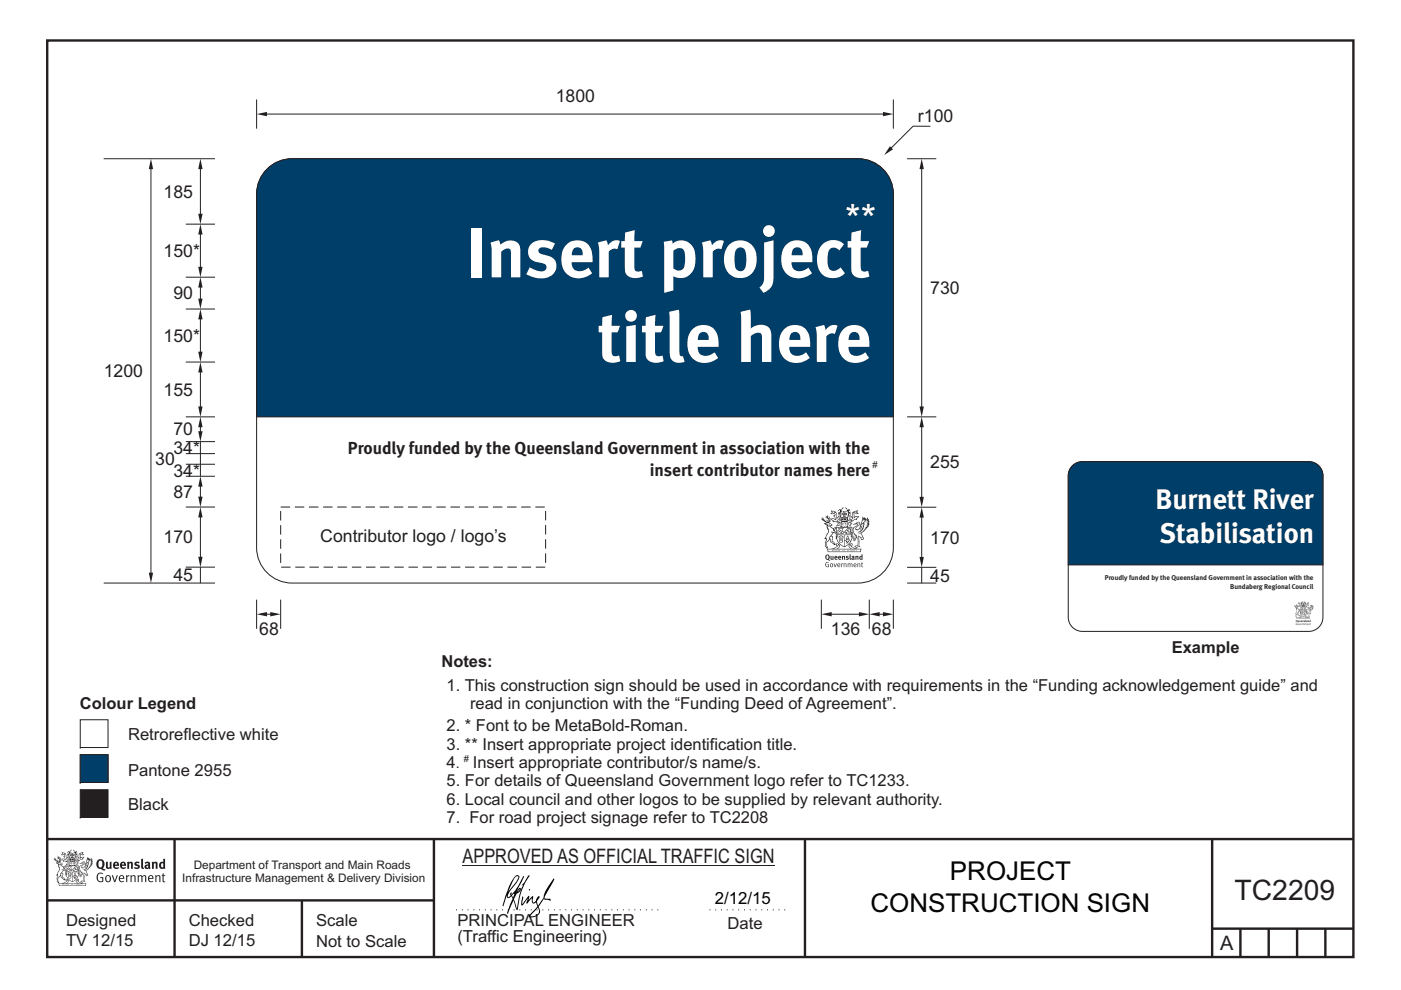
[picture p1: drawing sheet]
<svg xmlns="http://www.w3.org/2000/svg" width="297mm" height="210mm" viewBox="0 0 297 210" stroke-linecap="round" stroke-linejoin="round" font-family="sans-serif">
<g fill="none" stroke="#231f20" stroke-width=".51">
<path d="M10 8.6h276.9v194.4h-276.9zM10 178h277M37 178v25M92 178v25M170.7 177.9v25M257 178v25M10 191h82M64 191v12M257 197h30M263 197v6M269 197v6M275 197v6"/>
<path d="M281 197v6"/>
</g>
<path d="M150.4 193h16.9" fill="none" stroke="#231f20" stroke-width=".21" stroke-dasharray=".2 1" stroke-linecap="butt"/>
<path d="M98.1 183.5h66.1" fill="none" stroke="#231f20" stroke-width=".21"/>
<g fill="#231f20">
<path d="M21.1 182.6a.94 .94 0 0 0 .2 1.4 .84 .84 0 0 0 0-1.5zM20.7 182.5a.92 .92 0 0 1 1.2-.1 .92 .92 0 0 1 .2 1.2l-.3 .6 .6 .2-.1 .2-.6-.1a1.41 1.41 0 0 1-1.3-1.2z" fill-rule="evenodd"/>
<path d="M22.5 182.8l.4-.1v1.2l.1 .1 .3-.1v-1.1h.3l.1 1.4a1.26 1.26 0 0 1-1.2-.1z" fill-rule="evenodd"/>
<path d="M24.5 183.1l-.1 .3h.4l-.1-.3zM24.1 183a.66 .66 0 0 1 .9-.1 .66 .66 0 0 1 .2 .8h-.8v.2a.42 .42 0 0 0 .7 0l.1 .2a.79 .79 0 0 1-1.1 0 .79 .79 0 0 1 0-1.1z" fill-rule="evenodd"/>
<path d="M26 183.1l-.1 .3h.4l-.1-.3zM25.6 183a.66 .66 0 0 1 .9-.1 .66 .66 0 0 1 .2 .8h-.8v.2a.42 .42 0 0 0 .6 0l.2 .2a.79 .79 0 0 1-1.1 0 .79 .79 0 0 1 0-1.1z" fill-rule="evenodd"/>
<path d="M26.9 182.8l.4-.1v.2a.46 .46 0 0 1 .5-.1 .46 .46 0 0 1 .4 .4v1.1h-.4v-1l-.1-.2-.3 .1v1.1h-.4z" fill-rule="evenodd"/>
<path d="M28.6 183l.5-.3 .5 .2-.1 .2h-.5l-.1 .2a.56 .56 0 0 1 .7 .6 .56 .56 0 0 1-.8 .4l-.4-.1 .2-.3 .4 .1 .2-.1-.6-.4z" fill-rule="evenodd"/>
<path d="M29.9 182.2l.4-.1v1.8l.2 .4h-.3l-.2-.2z" fill-rule="evenodd"/>
<path d="M31.1 183.7v.3l.3-.1v-.3zM30.7 183a.67 .67 0 0 1 .6-.2 .67 .67 0 0 1 .5 .5l.1 .8-.2 .3-.2-.2a.5 .5 0 0 1-.7 0 .5 .5 0 0 1 0-.7l.6-.1v-.3l-.6 .1z" fill-rule="evenodd"/>
<path d="M32.2 182.8l.3-.1 .1 .2a.46 .46 0 0 1 .5-.1 .46 .46 0 0 1 .3 .4v1.1h-.4v-1l-.1-.2-.3 .1v1.1h-.4z" fill-rule="evenodd"/>
<path d="M34.3 183.1l-.1 .7 .2 .2 .2-.1v-.7zM34.6 182.1l.4 .1 .1 2.1-.4-.1a.71 .71 0 0 1-1-.6 .71 .71 0 0 1 .9-.7z" fill-rule="evenodd"/>
<path d="M20.8 185.3l.7-.2 .4 .2-.2 .1a.69 .69 0 0 0-.8 .1 .69 .69 0 0 0-.1 .9l.2 .4 .5 .1h.2v-.7h-.4l-.1-.2h.7v1a.96 .96 0 0 1-1.2-.1 .96 .96 0 0 1-.2-1.1z" fill-rule="evenodd"/>
<path d="M22.6 185.9a.57 .57 0 0 0-.1 .7 .57 .57 0 0 0 .6 .3 .7 .7 0 0 0-.2-1.1zM22.5 185.8a.69 .69 0 0 1 1.1 .6 .69 .69 0 0 1-1.1 .5 1.04 1.04 0 0 1 0-1.1z" fill-rule="evenodd"/>
<path d="M23.7 185.7l.2-.1 .4 1.3 .4-1.3h.3l-.6 1.5h-.2z" fill-rule="evenodd"/>
<path d="M25.6 185.8l-.2 .4h.7l-.2-.4zM25.4 185.8a.59 .59 0 0 1 .7-.1 .59 .59 0 0 1 .2 .7h-.9a.45 .45 0 0 0 .3 .5 .45 .45 0 0 0 .5-.1l.1 .1a.74 .74 0 0 1-1-.1 .74 .74 0 0 1 .1-1z" fill-rule="evenodd"/>
<path d="M26.7 185.7l.2-.1 .1 .2 .5-.2-.1 .3-.4 .2v1h-.2z" fill-rule="evenodd"/>
<path d="M27.6 185.7l.2-.1 .1 .2a.45 .45 0 0 1 .5-.2 .45 .45 0 0 1 .3 .4v1.1h-.2v-1.1l-.2-.2-.4 .2v1.1h-.2z" fill-rule="evenodd"/>
<path d="M29.1 185.7l.3-.1v.2l.4-.2 .4 .3 .3-.3a.37 .37 0 0 1 .5 .4v1.1h-.2v-1.1l-.2-.2-.4 .2v1.1h-.2v-1.1l-.2-.2-.4 .2v1.1h-.2z" fill-rule="evenodd"/>
<path d="M31.8 185.8l-.2 .4h.7l-.2-.4zM31.5 185.8a.59 .59 0 0 1 .8-.1 .59 .59 0 0 1 .2 .7h-.9a.45 .45 0 0 0 .3 .5 .45 .45 0 0 0 .5-.1l.1 .1a.74 .74 0 0 1-1-.1 .74 .74 0 0 1 0-1z" fill-rule="evenodd"/>
<path d="M32.9 185.7l.2-.1 .1 .2a.45 .45 0 0 1 .4-.2 .45 .45 0 0 1 .4 .4v1.1h-.2v-1.1l-.2-.2-.4 .2v1.1h-.3z" fill-rule="evenodd"/>
<path d="M34.5 185.3l.2-.1v.4h.4l-.1 .2h-.3v1v.1h.3l-.1 .2-.4-.1v-1.2h-.2v-.2h.2z" fill-rule="evenodd"/>
<path d="M13.2 180.9l.5 .1-.6 .3 .3-.3zM13.7 181.2l.3 .1 .1 1 .3-.5 .1 .5h-.2l-.1 .3-.7 .1v-.3l-.4-.1 .3-.1 .6 .2-.4-.7h.2zM13.2 180.7v.4l-.3 .2 .3 .1 .4-.2 .1 .4-.3 .2h.2l.2 .5-.4-.2-.4 .1 .5 .6 .2-.1 .8 .1-.6 .6 .2 .1 .6-.2-.1-.3 .3-.2h-.2l-.1 .4-.5 .2 .5-.7h-.5l.6-.2-.4 .1 .3-.3-.1-.6-.1-.1-.3 .5v-.2a.8 .8 0 0 0-.9-1.1z" fill-rule="evenodd"/>
<path d="M17 181.1l.5-.2-.3 .2 .4 .2zM16.8 181.2h.1l.1 .9 .3-.2 .4-.1-.3 .3v.2h-.4l-.3 .3-.1-.3-.3-.1 .1-.1-.1-.4 .4 .6 .1-.1zM16.3 181.5l-.1 .9 .4 .1h-.6l.6 .1-.2 .1h-.3l.4 .4h-.2v.3l-.5-.8 .5 1 .4-.6-.4-.2 .9-.5 .2 .1 .4-.5 .1-.2-.8 .2-.1-.7 .4 .2 .5-.2-.4-.2 .2-.2a.88 .88 0 0 0-1 1.2z" fill-rule="evenodd"/>
<path d="M15.5 182.9l.3 .2h-.2v.3v-.3h-.2l.2-.1z" fill-rule="evenodd"/>
<path d="M15.1 182.9l.2 .2h-.2v.3v-.3h-.2h.2z" fill-rule="evenodd"/>
<path d="M14.9 182.8h.9l.1 .7-.3 .1-.8-.1zM14.8 182.4l-.2 1.2h1.4l-.2-1.2-.1 .2h-.8z" fill-rule="evenodd"/>
<path d="M14.9 184.5v.2l.3-.1-.1-.2zM14.4 183.8l.2 .2-.3 .2v.5l.2 .1 .3-.1-.4-.4 .3 .1h.4l-.2-.4 .2-.2zM14.3 183.7h.9a.5 .5 0 0 0 .1 .8l-.3 .3a.47 .47 0 0 1-.7-.1 .47 .47 0 0 1 0-.6l.1-.1z" fill-rule="evenodd"/>
<path d="M15.6 184.2l.1-.1a.33 .33 0 0 1 .5-.2 .33 .33 0 0 1 .1 .5l-.3-.1 .2-.2h-.4l-.1 .1h.2l.1 .3h.3v.2h-.6l.1-.1-.3-.1zM15.5 184.2l-.1 .4h.2l-.1 .2h.9v-.2a.44 .44 0 0 0 0-.7 .44 .44 0 0 0-.7 .1z" fill-rule="evenodd"/>
<path d="M15.7 185.7l.4 .1zM15.9 185.2l.1 .4h-.2zM15.9 185.1l-.3 .7-.3 .2a.98 .98 0 0 1 1.1 .1z" fill-rule="evenodd"/>
<path d="M15.6 186l.3 .2v-.2h.2l-.2 .5v-.2l-.3 .1 .2-.2z" fill-rule="evenodd"/>
<path d="M15 185.3l.1 .1-.2 .3zM14.6 185.9h.4a.22 .22 0 0 1-.2 .3 .22 .22 0 0 1-.2-.3zM14.5 185.3l.2 .4zM14.6 185.8l.4 .1zM14.7 185.2l.2 .1-.1 .4zM14.4 185.2l.1 .5a.36 .36 0 0 0 0 .5 .36 .36 0 0 0 .5 0 .36 .36 0 0 0 .1-.5 .41 .41 0 0 0-.1-.5 .41 .41 0 0 0-.6 0z" fill-rule="evenodd"/>
<path d="M14.6 184.1l.2 .2z" fill-rule="evenodd"/>
<path d="M18.3 183.4l.1-.1v.4l-.5 .4z" fill-rule="evenodd"/>
<path d="M17.5 182.9l.2-.1 .3 .2-.7 .8-.1 .3 .3 .1a1.07 1.07 0 0 0 .7-.9l.4-.3v.2a1.36 1.36 0 0 1-1 1.3 1.32 1.32 0 0 0 1.2-1.6l.5-.7-.2 .5 .4-.2-.4 .4 .4-.2-.4 .4h.4l-.5 .2h.4l-.4 .2h.4l-.4 .1 .1 .1h-.2l.1 .2-.2 .1a.82 .82 0 0 1-1 .6l.3 .1 .5 .9-.3 .1-.2-.4-.4-.2 .1 1.8 .2 .1-.6 .2-.2-.2 .5-.1v-.2a2.24 2.24 0 0 0-.7-2.1v-.3a.69 .69 0 0 1 .6-.9l.1-.2zM16.6 184.5l.5 1.3 .1-.8 .2 .3-.3 .7-.4-.8h-.1l.1-.2zM18.5 182.2l.1 .3 .2-.2v.3l.2-.3v.2l-.8 .6zM16.8 183.2l.7-.1 .1 .2a.87 .87 0 0 0-.8 .6 .87 .87 0 0 0 .2 .9l.2 .4-.1 .5-.3-1.1-.2-.1-.1 .1 .1 .2-.2 .4 .3 .1 .2 .7h.3l.3-.6a1.62 1.62 0 0 1 .1 1.4h-.3l-.2 .3h.2l.1 .2 .2-.2h.5l-.2-.3-.1-1.5 .2 .1a.4 .4 0 0 0 .2 .3 .4 .4 0 0 0 .5 0l-.5-1 .8-.6 .1-.3h.3l-.1-.1 .3-.3h-.2l.2-.3-.1 .1 .1-.3-.1 .1 .1-.4h-.1l.1-.3v-.1l-.2 .2-.1-.4-.2 .4-.1-.4-.1 .2-.2-.3v.3l-.2-.4-.4 1.6a.58 .58 0 0 1-.8 .6l.7-.8v-.4h-.4z" fill-rule="evenodd"/>
<path d="M18.2 185.4l.3 .1z" fill-rule="evenodd"/>
<path d="M12.5 187.4h5.7l-.1 .4h-5.5zM13.5 187.4l.5-.3 .4-.4v.1l.1 .1-.3 .4zM14 186.6l.3-.1-.2 .3zM16.3 186.7l.4 .4 .5 .3h-.6l-.3-.3-.1-.2zM16.4 186.5l.2 .1-.1 .2zM12.4 187.4l.1 .5h5.7l.1-.5-.8-.1-.6-.2-.3-.2 .1-.5a.47 .47 0 0 0-.6 .4 .47 .47 0 0 0 .4 .6h-2.3a.47 .47 0 0 0 .4-.6 .47 .47 0 0 0-.6-.4l.1 .5-.3 .2-.6 .2z" fill-rule="evenodd"/>
<path d="M13.3 187.6v.1zM13.3 187.5l-.1 .3h.2z" fill-rule="evenodd"/>
<path d="M13.5 187.5l.1 .2 .1-.2v.2z" fill-rule="evenodd"/>
<path d="M13.9 187.5l.1 .2zM13.8 187.5v.3l.2-.1v-.1z" fill-rule="evenodd"/>
<path d="M14.2 187.6l.1 .1zM14.2 187.5l-.1 .3h.3z" fill-rule="evenodd"/>
<path d="M14.4 187.5h.2l.1 .3h-.3z" fill-rule="evenodd"/>
<path d="M15.1 187.6v.1zM15.1 187.5l-.1 .3h.2z" fill-rule="evenodd"/>
<path d="M15.3 187.5h.2l-.1 .3z" fill-rule="evenodd"/>
<path d="M15.8 187.5h.2l-.1 .3z" fill-rule="evenodd"/>
<path d="M16.1 187.5l.1 .3z" fill-rule="evenodd"/>
<path d="M16.3 187.5l.1 .2zM16.3 187.5v.3l.2-.1v-.1z" fill-rule="evenodd"/>
<path d="M16.6 187.5h.2v.3h-.2z" fill-rule="evenodd"/>
<path d="M16.9 187.5l.1 .3h-.1z" fill-rule="evenodd"/>
<path d="M17.1 187.5l.1 .3z" fill-rule="evenodd"/>
<path d="M17.3 187.5l.1 .3z" fill-rule="evenodd"/>
<path d="M14.9 182.1a.71 .71 0 0 1 .9 .1zM15.6 182.2l.2 .2zM15 182.2l.3 .1zM14.8 182.3l.1 .1zM15.2 181.9h.3zM15.2 181.3h.1v.2zM15.2 181h.2v.2zM15.3 181.6l.1 .2h-.2zM15.4 181.3l.1 .2zM15 181.3l.1 .1-.1 .1zM15.6 181.3h.1v.2zM14.4 180.6l-.3 .3 .5-.2v.4h-.3l-.1 .6 .2-.5 .3 .9v.4h1.2v-.4l.4-.9 .2 .3-.2-.5-.2 .1v-.4l.4 .2-.3-.4-.2 .3-.5-.6v.1a.41 .41 0 0 1 .3 .3 .41 .41 0 0 1-.1 .5l.1-.2a1 1 0 0 1 0 1.1l-.2-.1-.1-.3h.4l-.2-.2 .2-.3-.3 .1v-.4l-.3 .2-.2-.2 .1 .4-.4-.1 .1 .3-.1 .2h.4l-.1 .3-.3 .1a.93 .93 0 0 1 .1-1.1l.1 .3v-.4h-.2l.4-.6-.5 .5-.1-.2z" fill-rule="evenodd"/>
<path d="M12.4 183.4l.4 .1 .6 .5v.2a.83 .83 0 0 1 .6 1.2v-.2a.75 .75 0 0 0-1-.8l.4 .2-.6 .7-.1 .5a.95 .95 0 0 0-.3 1.3l-.1-.1a.77 .77 0 0 1 .1-1.1l-.1-.5-.1 .1 .2-.5a1.31 1.31 0 0 0 0-1.6zM13 185.2l.3 .1-.1 .8 .5 .4-.2-.1a.68 .68 0 0 1-.6-.8zM12.1 183a.68 .68 0 0 1 1 .3l-.5 .1-.1-.3zM11.4 182.1a1.19 1.19 0 0 0 1 .8h-.5l.4 .4 .1 .6a.9 .9 0 0 1-.2 1.2l-.3 .5h.3v.2a1.04 1.04 0 0 0-.1 1.2l.2 .3 .3-.1-.1-.1a.8 .8 0 0 1 .2-1.2l.1-.2a.89 .89 0 0 0 1.1 .9l-.6-.6 .1-.8-.3-.1 .4-.5 .4 .3 .1 .8a1.01 1.01 0 0 0-.3-1.4l.3-.6-.4 .4a.41 .41 0 0 1 .4-.5h-.1l-.5 .2-.5-.4h.3a.5 .5 0 0 0-.5-.5l.3-.4-.3 .2 .3-.4-.1-.3-.1 .4-.1-.6-.1 .3-.1-.5-.1 .3-.3-.2 .3 .3-.3-.1a.62 .62 0 0 1 .5 .9l-.1-.4v.4l-.3-.1v-.4l-.1 .3-.1-.3-.1 .2-.1-.5-.1 .3-.1-.4v.4z" fill-rule="evenodd"/>
<path d="M12.6 183.1l.1-.1 .2 .2z" fill-rule="evenodd"/>
<path d="M14 183.6h2.7v1l-.1-.9h-2.5v1.2h2.5v-.3v.6v-.2h-1.2v1.9a2.13 2.13 0 0 0 1.3-1.7 1.69 1.69 0 0 1-1.6 1.8l-.6-.4-.4-.6-.1-1.2v.6l.4 .8 .9 .7v-1.9h-1.2z" fill-rule="evenodd"/>
<circle cx="17.7" cy="182.9" r=".08"/>
</g>
<path d="M96.7 193h43.3" fill="none" stroke="#231f20" stroke-width=".21" stroke-dasharray=".2 1" stroke-linecap="butt"/>
<g fill="#000">
<path d="M110.1 188.7l.1-.2-.5 .7zM108.9 189.5l.2 .1-.3 .8-.3-.5zM109.3 186l.6-.1a9.3 9.3 0 0 1-2.1 3.2l-.1 .2 1.1-2.5zM109 186a14.7 14.7 0 0 0-2.1 5l-.4 1.1 .2 .1 .8-2.3a.42 .42 0 0 0 .2 .6 .42 .42 0 0 0 .6-.3l.1-.1 .3 .5-1.2 3.2h.2l1.2-2.8 .5 1.8 .3 .2 .1-.4a13.5 13.5 0 0 1 2.1-6.2l.4-.6-.1-.2-1.6 2.2 .3-.2a14.9 14.9 0 0 0-1.3 5.1l-.3-1.1a1.39 1.39 0 0 1 .1-1.8l.1-.3a.92 .92 0 0 0 .8-1.1 .75 .75 0 0 0-.7 .7l-.1 .1 1.6-3.4h-.1l-.4 .7a10.5 10.5 0 0 1-2.2 3.3l.2-.4a.32 .32 0 0 0-.4 .1 .32 .32 0 0 0 .1 .4l-.6 .4a3.2 3.2 0 0 1 1.2-2.2l.5-.6a2.49 2.49 0 0 0 .7-1.7l-.4-.2z" fill-rule="evenodd"/>
<path d="M112.2 188.6l.2 .2-.2 .1z" fill-rule="evenodd"/>
<path d="M114.1 192.5a1.15 1.15 0 0 1 0 1.3 1.15 1.15 0 0 1-1.1 .5l-.6 .1zM110.7 190.2l-.2 1.6 .2 .3 1.2-1.6-.3 1.2 1.2-1.2a.94 .94 0 0 0 .3 1.2l.6-.3 .2 .9-1.1 1.2a.98 .98 0 0 0-.6 1.1 1.9 1.9 0 0 0 2.3-1.4v-.2a1.02 1.02 0 0 1 .2-1.4l.6-.9 1.5 .3-.3-.5v.2l-1-.1v-.3l1.9-3.5 .1-.3-.1-.2-1.8 2.8a6.6 6.6 0 0 1-1.5 3l-.1-.3a1.01 1.01 0 0 1 .3-1.3l.1-.3-.2-.1-.4 .4-.2 .5-.5 .4-.2-.4 .1-.9h-.1l-.9 .9 .2-.9-.1-.1-1.4 1.8 .3-1.4-.1-.2z" fill-rule="evenodd"/>
</g>
<g fill="#fff" stroke="#231f20" stroke-width=".21">
<path d="M17 152.7v5.8h5.9v-5.8z" fill-rule="evenodd"/>
<path d="M17 160.1v5.9h5.9v-5.9z" fill-rule="evenodd"/>
</g>
<path d="M17 160.1v5.9h5.9v-5.9z" fill-rule="evenodd" fill="#003e6a" stroke="#231f20" stroke-width=".21"/>
<path d="M17 167.5v5.9h5.9v-5.9z" fill-rule="evenodd" fill="#231f20" stroke="#231f20" stroke-width=".21"/>
<g fill="#231f20">
<path d="M274.7 131.7a.15 .15 0 0 0 .3 0 .15 .15 0 0 0-.3 0zM274.8 131.5l.3 .1v.4l-.3-.1z" fill-rule="evenodd"/>
<path d="M275.2 131.6l.1 .3 .1-.3v.3h-.2z" fill-rule="evenodd"/>
<path d="M275.5 131.7l.2-.1 .1 .2h-.2l.2 .1h-.2z" fill-rule="evenodd"/>
<path d="M275.8 131.7l.2-.1 .1 .2h-.2l.2 .1h-.2z" fill-rule="evenodd"/>
<path d="M276.1 131.6h.2l.1 .3-.1-.2-.2 .2z" fill-rule="evenodd"/>
<path d="M276.5 131.6h.2l-.1 .1 .1 .2h-.1h-.2h.2z" fill-rule="evenodd"/>
<path d="M276.8 131.5l.1 .4z" fill-rule="evenodd"/>
<path d="M276.9 131.7l.3-.1v.4l-.3-.1 .2-.2z" fill-rule="evenodd"/>
<path d="M277.3 131.6h.2v.3l-.1-.2-.1 .2z" fill-rule="evenodd"/>
<path d="M277.7 131.7l.1 .2zM277.8 131.5l.1 .4-.3-.1z" fill-rule="evenodd"/>
<path d="M274.8 132.1l.2 .1-.2 .1 .2 .2-.1-.2h.1v.2h-.3z" fill-rule="evenodd"/>
<path d="M275.2 132.3l.1 .2v-.2zM275.1 132.3l.2-.1 .1 .3-.2 .1z" fill-rule="evenodd"/>
<path d="M275.4 132.3l.2 .2 .1-.2-.1 .3z" fill-rule="evenodd"/>
<path d="M275.8 132.3l.1 .1zM275.8 132.3h.1l.1 .1h-.2l.2 .1-.2 .1z" fill-rule="evenodd"/>
<path d="M276.1 132.3l.1-.1-.1 .4z" fill-rule="evenodd"/>
<path d="M276.3 132.3h.2v.3l-.1-.3-.1 .3z" fill-rule="evenodd"/>
<path d="M276.6 132.3l.4-.1v.4l-.1-.3-.1 .3-.1-.3-.1 .3z" fill-rule="evenodd"/>
<path d="M277.2 132.3l.1 .1zM277.1 132.3h.2l.1 .1h-.2l.2 .1-.2 .1z" fill-rule="evenodd"/>
<path d="M277.4 132.3h.3v.3l-.1-.3-.1 .3z" fill-rule="evenodd"/>
<path d="M277.8 132.2l.1 .4z" fill-rule="evenodd"/>
<path d="M275.3 127.8l.2 .1-.2 .1zM275.5 128l.2 .5 .2-.2-.2 .4h-.3l-.2-.2 .5 .1-.2-.4h.1zM275.3 127.7l-.2 .3h.4l-.1 .3 .2 .2h-.4l.2 .3h.5l-.3 .3h.2l.2-.1 .1-.3-.4 .4 .3-.4h-.3l.3-.1-.2 .1 .2-.2-.1-.3-.2 .2a.39 .39 0 0 0-.4-.6z" fill-rule="evenodd"/>
<path d="M277.1 127.9l.3-.1-.1 .1 .2 .1zM277.1 128v.4l.4-.1-.5 .4-.2-.5 .3 .3zM276.8 128.1v.5h.1h-.3h.3l-.2 .1 .2 .2-.1 .2-.2-.4 .2 .4 .2-.3h-.2l.7-.4 .1-.2-.4 .1v-.3h.4l-.2-.1 .1-.2a.44 .44 0 0 0-.5 .7z" fill-rule="evenodd"/>
<path d="M276.4 128.8v.2z" fill-rule="evenodd"/>
<path d="M276.2 128.8v.2z" fill-rule="evenodd"/>
<path d="M276.1 128.8l.1-.1a.25 .25 0 0 1 .4 .3 .23 .23 0 0 1-.4 .2l-.1-.1zM276.1 128.6l-.1 .6h.7l-.1-.6z" fill-rule="evenodd"/>
<path d="M276.1 129.6l.1 .1zM275.9 129.3h.1a.19 .19 0 0 0-.2 .3 .19 .19 0 0 0 .3 .1l-.2-.2h.3v-.2zM275.8 129.2h.5v.5h-.5z" fill-rule="evenodd"/>
<path d="M276.5 129.4l.3-.1v.3v-.2l-.3 .1 .3 .2h-.3zM276.4 129.6a.3 .3 0 0 0 .6 0 .3 .3 0 0 0-.6 0z" fill-rule="evenodd"/>
<path d="M276.5 130.2h.2zM276.6 129.9l.1 .2zM276.6 129.9l-.3 .4 .6 .1z" fill-rule="evenodd"/>
<path d="M276.5 130.3l.2 .1v.1l-.2 .1z" fill-rule="evenodd"/>
<path d="M276.2 130l-.1 .2zM276 130.3l.2 .1-.2 .1zM275.9 130l.1 .2zM275.9 130.2l.3 .1zM276 129.9l.1 .1v.2zM275.8 130l.1 .4 .3 .1 .1-.5z" fill-rule="evenodd"/>
<path d="M277.4 128.8l.2 .1-.3 .4 .1 .2 .6-.6a.66 .66 0 0 1-.5 .7l.4-.1 .1-.7 .3-.3-.1 .3 .2-.1-.2 .2h.2l-.3 .1h.2l-.2 .1h.2l-.5 .5-.3 .1h.2l.2 .5h-.1l-.3-.3 .1 .9-.2 .1-.2-.1h.3v-.5l-.4-.9 .4-.4zM277 129.6l.2 .7 .1-.4-.1 .4-.3-.3zM277.9 128.4l.1 .2v-.1l.1 .1-.3 .3zM277.1 128.9l.3 .1a.4 .4 0 0 0-.3 .5l.1 .7-.2-.6-.1 .3 .2 .4 .3-.2a.46 .46 0 0 1 .2 .4 .46 .46 0 0 1-.4 .4l.2 .1 .3-.1-.1-.9 .2 .3 .2-.1-.2-.5 .6-.6v-.6l-.1 .1v-.3l-.1 .3-.3-.3-.4 1.1-.2-.1 .4-.4-.1-.1z" fill-rule="evenodd"/>
<path d="M277.8 129.1l-.2 .3z" fill-rule="evenodd"/>
<path d="M277.8 130l.1 .1z" fill-rule="evenodd"/>
<path d="M274.9 131.1h2.8v.1h-2.7zM275.4 131l.5-.2-.2 .2zM275.7 130.6v.2zM276.8 130.7l.4 .3-.3-.1zM276.9 130.6v.2zM274.9 131v.3h2.8l.1-.3h-.6l-.3-.5-.2 .3 .2 .2h-1.1l.2-.2-.2-.3-.3 .5z" fill-rule="evenodd"/>
<path d="M275.3 131.1v.1h.1z" fill-rule="evenodd"/>
<path d="M275.4 131.1l.1 .1z" fill-rule="evenodd"/>
<path d="M275.6 131.1l.1 .1zM275.6 131.1l.1 .1z" fill-rule="evenodd"/>
<path d="M275.8 131.1l-.1 .1h.2z" fill-rule="evenodd"/>
<path d="M275.9 131.1l.1 .1z" fill-rule="evenodd"/>
<path d="M276.2 131.1l-.1 .1h.2z" fill-rule="evenodd"/>
<path d="M276.3 131.1l.1 .1z" fill-rule="evenodd"/>
<path d="M276.6 131.1v.1z" fill-rule="evenodd"/>
<path d="M276.7 131.1v.1z" fill-rule="evenodd"/>
<path d="M276.8 131.1a.05 .05 0 0 1 .1 0 .05 .05 0 0 1-.1 0zM276.8 131.1l.1 .1z" fill-rule="evenodd"/>
<path d="M277 131.1v.1z" fill-rule="evenodd"/>
<path d="M277.1 131.1l.1 .1z" fill-rule="evenodd"/>
<path d="M277.2 131.1l.1 .1z" fill-rule="evenodd"/>
<path d="M277.3 131.1v.1z" fill-rule="evenodd"/>
<path d="M276.1 128.5h.5zM276.4 128.5l.2 .1zM276.2 128.5h.1zM276.3 128.3h.1zM276.3 127.9l.1 .1zM276.3 128.2l.1 .1zM276.1 128l.1 .1zM276.5 128v.1zM275.7 127.8l.3-.1-.2 .5 .1-.2 .1 .6h.7l.1-.6 .1 .1-.2-.5-.1 .2-.2-.3 .2 .2-.1 .2 .1-.1 .1 .2-.1 .4-.2-.2h.2v-.3l-.2 .1 .1-.2h-.3v.2l-.2-.1v.3h.3l-.2 .1-.1-.3 .1-.2 .1 .2-.1-.2 .2-.3z" fill-rule="evenodd"/>
<path d="M274.9 129.1l.4 .2 .4 .6v.1l-.2-.4h-.3h.2l-.6 .8 .1 .5-.1-.9a.78 .78 0 0 0 .1-.9zM275.2 130h.1v.4l.2 .2-.3-.2zM274.7 128.9l.3-.1 .3 .2zM274.5 128.3l-.1 .2 .5 .3h-.3l.2 .2 .2 .4-.4 .8 .2 .1-.1 .6 .2 .1v-.5l.2-.3v.3l.5 .2-.3-.4 .1-.3-.2-.1 .2-.2h.2v.5l.1-.5-.2-.2 .2-.3-.2 .2-.1-.1 .3-.1-.3 .1-.3-.2 .2-.1-.3-.2 .2-.4-.1 .2-.2-.4v.1l-.2-.1 .2 .2h-.2l.3 .1v.3l-.1-.2v.2l-.1-.3-.1 .2v-.2l-.1 .1z" fill-rule="evenodd"/>
<path d="M275 128.9h.1z" fill-rule="evenodd"/>
<path d="M275.7 129.2h1.3v.5v-.5h-1.3v.6h1.3v-.2v.3h-.7v.9l.5-.3 .2-.6a.68 .68 0 0 1-.5 .9 .68 .68 0 0 1-.8-.5v-.6l.2 .8 .4 .3v-.9h-.6z" fill-rule="evenodd"/>
<circle cx="276" cy="129.4" r=".06"/>
</g>
<path d="M227.2 99a3 3 0 0 1 2.3-1.1h48a3 3 0 0 1 3 3v30a3 3 0 0 1-3 3h-48a3 3 0 0 1-3-3v-30l.1-.7z" fill="none" stroke="#231f20" stroke-width=".21"/>
<path d="M227.2 99a3 3 0 0 1 2.3-1.1h48a3 3 0 0 1 3 3v18.9h-54v-18.9l.1-.7z" fill-rule="evenodd" fill="#003e6a" stroke="#231f20" stroke-width=".21"/>
<g fill="#231f20">
<path d="M175.3 117.8l-.1 .2a.36 .36 0 0 0 0 .3 .36 .36 0 0 0 .4 .2v-.6zM175.1 117.7l.4-.1 .2 .1a.66 .66 0 0 1 0 1l.3 .1v.1a.83 .83 0 0 1-.9-1.1z" fill-rule="evenodd"/>
<path d="M176.1 117.9h.2l.1 .7 .1-.1v-.6h.2l.1 .8h-.7z" fill-rule="evenodd"/>
<path d="M177.2 118.1l-.1 .1h.3zM177.1 117.9l.4 .1 .1 .4h-.5l.4 .3h-.5l-.1-.5z" fill-rule="evenodd"/>
<path d="M178 118.1l-.1 .1h.3zM177.9 117.9l.4 .1 .1 .4h-.5l.4 .3h-.5l-.1-.5z" fill-rule="evenodd"/>
<path d="M178.5 117.9h.6l.1 .8h-.2l-.1-.6h-.2v.6h-.2z" fill-rule="evenodd"/>
<path d="M179.4 118h.5l-.3 .1 .4 .4a.43 .43 0 0 1-.7 .1l.1-.1h.4l-.4-.2z" fill-rule="evenodd"/>
<path d="M180.1 117.6l.2-.1 .1 1.2-.3-.1z" fill-rule="evenodd"/>
<path d="M180.7 118.4l.2 .1v-.1zM180.5 118a.36 .36 0 0 1 .4-.1 .36 .36 0 0 1 .3 .3l-.1 .6-.5-.1-.1-.3 .4-.2z" fill-rule="evenodd"/>
<path d="M181.3 117.9h.6l.1 .8h-.2v-.6h-.2v.6h-.2z" fill-rule="evenodd"/>
<path d="M182.5 118.1v.4h.2v-.4zM182.7 117.5l.2 .1v1.1h-.5l-.2-.4 .2-.4h.3z" fill-rule="evenodd"/>
<path d="M175.1 119.3l.3-.1 .3 .1h-.3a.53 .53 0 0 0-.1 .9h.3v-.4l-.2-.1h.4v.5l-.4 .1a.59 .59 0 0 1-.3-1z" fill-rule="evenodd"/>
<path d="M176.1 119.9a.27 .27 0 0 0 .5 0 .27 .27 0 0 0-.5 0zM176 119.9a.38 .38 0 0 1 .7 0 .38 .38 0 0 1-.7 0z" fill-rule="evenodd"/>
<path d="M176.7 119.5h.2l.2 .7 .2-.7h.1l-.3 .8h-.1z" fill-rule="evenodd"/>
<path d="M177.7 119.6v.2h.3v-.2zM177.7 119.5l.4 .1 .1 .3h-.5v.2l.4 .1h-.4l-.2-.5z" fill-rule="evenodd"/>
<path d="M178.4 119.5h.4l-.3 .3v.5h-.1z" fill-rule="evenodd"/>
<path d="M178.8 119.5h.6l.1 .8h-.2v-.7l-.3 .1v.6h-.1z" fill-rule="evenodd"/>
<path d="M179.7 119.5h.9l.1 .8h-.1l-.1-.7-.2 .1v.6h-.1l-.1-.7-.2 .1v.6h-.2z" fill-rule="evenodd"/>
<path d="M181.2 119.6l-.1 .2h.4l-.1-.2zM181.1 119.5l.4 .1 .1 .3h-.5l.1 .2 .3 .1h-.4l-.1-.5z" fill-rule="evenodd"/>
<path d="M181.8 119.5h.5l.1 .8h-.1l-.1-.7-.3 .1v.6h-.1z" fill-rule="evenodd"/>
<path d="M182.7 119.3h.1v.2h.2l-.2 .1v.5l.2 .2-.3-.2-.1-.6z" fill-rule="evenodd"/>
<path d="M176.4 108.4l.6 .2-.7 .3 .3-.3zM177 108.8l.3 .1 .1 1.3 .4-.6v.3l.1 .2-.2 .1-.1 .4h-.9l.1-.3-.5-.2h.3l.7 .2-.5-.9h.3zM176.3 108.2l-.1 .3 .2 .2-.4 .2a.57 .57 0 0 0 .9-.1l.1 .4-.3 .3 .2 .1 .2 .6a.72 .72 0 0 0-.9-.1l.4 .3 .1 .4a.45 .45 0 0 1 .8 0h.4l-.7 .8h.3l.7-.2-.1-.3 .3-.4a.48 .48 0 0 0-.3 .6l-.6 .2 .6-.8h-.6l.8-.3-.6 .1v-.2l.4-.2-.3-.8-.3 .6a1.42 1.42 0 0 0-.6-1.5h-.4z" fill-rule="evenodd"/>
<path d="M181 108.7l.7-.3-.3 .2 .4 .3zM180.9 108.8h.1v1.2l.3-.3 .7-.1-.5 .3 .1 .2a.73 .73 0 0 0-.9 .4l-.1-.3-.4-.1 .2-.2-.2-.4 .5 .6 .1-.1zM180.1 109.2v1.1l.4 .1h-.7l.2 .1h.5l-.1 .2h-.4l.5 .4-.3 .1v.4l-.3-.8-.3-.2 .6 1.1 .2-.4 .3-.3-.5-.2 .4-.1a.75 .75 0 0 1 .9-.4l.6-.9-1 .3v-.9a.72 .72 0 0 0 1.1 .1l-.5-.3 .2-.4-.3 .1a.94 .94 0 0 0-.9 .5 .94 .94 0 0 0 0 1z" fill-rule="evenodd"/>
<path d="M179.2 110.9l.3 .2-.2 .1v.3v-.3l-.2-.1h.2z" fill-rule="evenodd"/>
<path d="M178.6 110.9h.2l-.1 .2h.2l-.2 .1v.3v-.3h-.2l.2-.1z" fill-rule="evenodd"/>
<path d="M178.5 110.8l.4-.1 .1 .2 .1-.2 .4 .1 .1 .8-.4 .2-.2-.2-.2 .2-.4-.2zM178.4 110.3l-.3 1.5h1.8l-.3-1.5-.1 .2h-1z" fill-rule="evenodd"/>
<path d="M178.4 112.9l.1 .2 .3-.1-.1-.2zM177.9 112.1l.2 .1a.62 .62 0 0 0-.2 1l.4-.1-.5-.5 .4 .2 .5-.1-.2-.4 .2-.2zM177.7 111.9l.6 .1 .6-.1-.3 .4 .3 .8-.5 .1a.55 .55 0 0 1-.7 0 .55 .55 0 0 1-.1-.7l.3-.3z" fill-rule="evenodd"/>
<path d="M179.3 112.6l.6-.5 .3 .1v.5l-.1 .1-.3-.2 .3-.3-.7 .2 .3 .1 .2 .3h.3v.3h-.8l.2-.2v-.2l-.4 .1zM179.2 112.5l-.2 .5h.4l-.1 .3h1.1l-.1-.3a.57 .57 0 0 0 .1-.8 .57 .57 0 0 0-.7-.1z" fill-rule="evenodd"/>
<path d="M179.5 114.3h.5v.2h-.5zM179.7 113.7l.2 .5h-.3zM179.7 113.6l-.3 .9-.4 .2a1.31 1.31 0 0 1 1.4 .1l-.3-.3z" fill-rule="evenodd"/>
<path d="M179.4 114.7l.2 .1 .1 .2 .1-.2-.1-.1h.2l.1 .3-.1-.1-.2 .1 .2 .2-.1 .1-.1-.2-.3 .2 .2-.3h-.2z" fill-rule="evenodd"/>
<path d="M178.6 113.9l.1 .1-.2 .4zM178.1 114.6h.5v.3l-.5 .1zM177.9 113.9h.1l.2 .5zM178 114.5h.6zM178.2 113.7h.3l-.1 .7zM177.8 113.8l.2 1.3h.6l.2-.2-.1-.5a.45 .45 0 0 0 0-.5 .45 .45 0 0 0-.4-.3z" fill-rule="evenodd"/>
<path d="M178.1 112.4h.2l.1 .2z" fill-rule="evenodd"/>
<path d="M181.7 110.9l.3-.1a.58 .58 0 0 1-.4 .9l-.3 .6a.82 .82 0 0 0 .9 0 .82 .82 0 0 0 .4-.9l.5-.4a1.68 1.68 0 0 1-1.2 1.8 1.23 1.23 0 0 0 1.3-1.3v-.7l.7-.7-.2 .5 .4-.2-.4 .5 .5-.2-.5 .5 .4-.1-.5 .3h.5l-.6 .2h.5l-.5 .2 .2 .1h-.3l.1 .2h-.2l.1 .2h-.2l.1 .1-.7 .5-.6 .1 .1 .1a.5 .5 0 0 1 .5 .1 .5 .5 0 0 1 .2 .6l.2 .5-.3 .1-.3-.6-.4-.2 .1 2.2 .2 .1-.5 .1-.2 .2v-.2l-.3-.1h.6a2.95 2.95 0 0 0-.4-2.5l-.3-.2-.3-.7a.91 .91 0 0 1 .9-1l.1-.2zM180.6 112.9l.5 1.6 .3-1a.44 .44 0 0 1-.1 .8l-.1 .4h-.1l-.4-1-.2 .1 .2-.3zM183 110l.1 .4 .1-.3 .1 .4 .2-.3v.2l-.9 .8zM180.8 111.2h.9l.1 .2a1.12 1.12 0 0 0-1 .7 1.12 1.12 0 0 0 .3 1.2l.1 .5-.1 .5-.2-.9a.4 .4 0 0 0-.4-.6l-.1 .1a.5 .5 0 0 1 0 .8l.3 .2 .4 .9 .2-.1 .3-.7a2.3 2.3 0 0 1 .2 1.7l-.5 .1-.1 .3 .2-.1 .2 .3a.58 .58 0 0 1 .8-.3l-.1-.2-.2-.1v-1.8h.2l.3 .6 .6-.2-.6-1.2 .8-.6v-.1h.2l-.1-.2h.2v-.2h.3l-.2-.2 .4-.3h-.1l.2-.3h-.1l.1-.3-.2 .1 .2-.3v-.2l-.2 .1 .1-.5-.2 .1-.1-.5-.3 .5-.1-.4-.1 .3-.2-.5-.1 .4-.2-.5-.4 1.7a1.39 1.39 0 0 1-.7 1.1l-.4-.1 .2-.3a.91 .91 0 0 0 .7-1.1l-.5-.1z" fill-rule="evenodd"/>
<path d="M182.7 111.5l.1-.1-.1 .6-.5 .4z" fill-rule="evenodd"/>
<path d="M182.6 114l.3 .1h-.3z" fill-rule="evenodd"/>
<path d="M175.5 116.5h7l-.1 .5h-6.8zM176.7 116.4l.7-.3 .4-.6a.52 .52 0 0 1 .1 .6 .52 .52 0 0 1-.5 .3zM177.4 115.4h.3l-.2 .4zM180.2 115.5l.4 .6 .7 .3h-.7a.54 .54 0 0 1-.5-.3 .54 .54 0 0 1 .1-.6zM180.3 115.4h.3l-.1 .4zM175.4 116.4l.1 .7h7v-.7a2.14 2.14 0 0 1-1.9-.6l.2-.3-.3-.3-.6 .5 .1 .3 .4 .4h-2.8l.4-.4 .1-.3-.6-.5-.3 .3 .2 .3a2.19 2.19 0 0 1-2 .6z" fill-rule="evenodd"/>
<path d="M176.5 116.7v.1zM176.5 116.6l-.2 .3h.4z" fill-rule="evenodd"/>
<path d="M176.7 116.6l.2 .3 .1-.3v.3l-.3-.1z" fill-rule="evenodd"/>
<path d="M177.2 116.6l.2 .1-.1 .2zM177.1 116.6v.3h.3v-.3z" fill-rule="evenodd"/>
<path d="M177.7 116.7v.1zM177.7 116.6l-.2 .3h.3z" fill-rule="evenodd"/>
<path d="M177.9 116.6l.1 .1 .2-.1-.2 .1 .2 .2-.2-.1-.1 .1 .1-.1z" fill-rule="evenodd"/>
<path d="M178.7 116.7l.1 .1zM178.7 116.6l-.2 .3h.4z" fill-rule="evenodd"/>
<path d="M178.9 116.6h.3l-.1 .3h-.1z" fill-rule="evenodd"/>
<path d="M179.6 116.6h.2l-.1 .3h-.1z" fill-rule="evenodd"/>
<path d="M179.9 116.6h.1v.3h-.1z" fill-rule="evenodd"/>
<path d="M180.2 116.7a.1 .1 0 0 1 .2 0 .1 .1 0 0 1-.2 0zM180.2 116.6v.3h.2v-.3z" fill-rule="evenodd"/>
<path d="M180.6 116.6h.2v.3h-.2z" fill-rule="evenodd"/>
<path d="M180.9 116.6l.2 .3h-.2z" fill-rule="evenodd"/>
<path d="M181.2 116.6h.1v.3h-.1z" fill-rule="evenodd"/>
<path d="M181.5 116.6h.1l-.1 .3z" fill-rule="evenodd"/>
<path d="M178.5 109.9a.91 .91 0 0 1 1.1 .1l-.6-.1-.6 .1zM179.3 110.1l.3 .2zM178.6 110.1l.3-.1 .1 .2zM178.3 110.2l.1 .1h-.1zM178.9 109.6l.1-.1 .2 .1zM178.8 108.9h.1l.1 .2h-.2zM178.9 108.6h.2v.2zM178.9 109.3l.2 .2h-.2zM179.1 108.9h.1v.2h-.1zM178.5 108.9l.2 .2-.2 .1zM179.3 109l.2-.1v.3l-.2-.1zM177.8 108.1l-.3 .4 .6-.3v.5h-.4l-.1 .7 .3-.6 .4 1.1-.1 .5 .9-.1 .6 .1 .2-.1-.2-.4 .5-1.1 .2 .4-.1-.6-.3 .1v-.5l.4 .2-.3-.4h-.2l-.1 .3-.6-.7 .1 .1a.49 .49 0 0 1 .3 .4 .49 .49 0 0 1-.2 .5l.2-.2a1.14 1.14 0 0 1 0 1.4l-.3-.2-.1-.3h.5l-.2-.3 .2-.3-.5 .1 .1-.5-.3 .2-.3-.2 .1 .5-.1 .1-.4-.2 .2 .3-.2 .3h.5l-.1 .3-.3 .1a1.18 1.18 0 0 1 0-1.3l.2 .4-.1-.4-.1-.1 .5-.7-.6 .6-.2-.2z" fill-rule="evenodd"/>
<path d="M175.4 111.5l.5 .1 .2 .3a.63 .63 0 0 1 .5 .7h.1a1.1 1.1 0 0 1 .7 .9v.5l-.1-.3a.62 .62 0 0 0-.3-.8l-.8-.1 .1 .2h.3a2.79 2.79 0 0 0-1 1.6l-.4 .4 .1 1.1-.2-.3-.1-.8 .3-.4-.1-.6-.1 .1 .2-.4a1.64 1.64 0 0 0 .1-2.2zM176.1 113.8l.4 .1-.2 .9 .7 .5-.9-.4-.1-.7zM175 111.1a.9 .9 0 0 1 1.3 .3h-.1a.49 .49 0 0 1-.7-.2zM174.4 109.7v.5l-.2-.3v.3l1.1 .7h-.6l.3 .3a.46 .46 0 0 1 .3 .7l.3 .5v.6l-.9 1.3h.4l.1 .2-.3 .4v1.1h.2l.1 .3h.4l-.3-.8a.8 .8 0 0 1 .5-.9l.1-.2 .1 .6 .8 .6 .4-.1-.3-.5-.5-.3 .2-.8-.1-.2h-.3l.5-.7a.52 .52 0 0 1 .5 .3 .52 .52 0 0 1 0 .6l.1 .5a1.1 1.1 0 0 0-.2-1.7l-.1-.3 .4-.5-.5 .5-.2-.3 .7-.3-.2-.1-.6 .4-.6-.5 .4-.1 .1-.2-.7-.4 .3-.5-.3 .2 .3-.5-.1-.2-.2 .4v-.7l-.1-.1v.5l-.2-.8-.1 .4-.4-.1 .4 .3-.4-.1 .6 .5 .1 .5-.2-.4v.4l-.3-.1v-.4l-.2 .4-.1-.5-.1 .3-.1-.6-.1 .4z" fill-rule="evenodd"/>
<path d="M175.6 111.2l.2-.1 .2 .1z" fill-rule="evenodd"/>
<path d="M177.3 111.8h3.4v1.2l-.1-.1v-1h-3.2v1.5h3.2v-.5v.8v-.2h-1.5v2.4a3.1 3.1 0 0 0 1.6-2.2 2.38 2.38 0 0 1-1.7 2.3 2.49 2.49 0 0 1-1.7-2.8l.1 .8a2.32 2.32 0 0 0 1.6 1.9v-2.4h-1.5z" fill-rule="evenodd"/>
<circle cx="181.9" cy="110.9" r=".11"/>
</g>
<path d="M59.5 107.5h56.2v12.8h-56.2z" fill="none" stroke="#231f20" stroke-width=".21" stroke-dasharray="2 1" stroke-linecap="butt"/>
<path d="M55.3 24.2h133.2" fill="none" stroke="#231f20" stroke-width=".21"/>
<g fill="#231f20">
<path d="M187.2 23.7l2.2 .5-2.2 .5z"/>
<path d="M54.4 24.2l2.2-.5v1z"/>
</g>
<path d="M56.3 36.3a7.5 7.5 0 0 1 5.6-2.6h120a7.5 7.5 0 0 1 7.5 7.5v75a7.5 7.5 0 0 1-7.5 7.5h-120a7.5 7.5 0 0 1-7.5-7.5v-75a7.5 7.5 0 0 1 1.9-4.9z" fill="none" stroke="#231f20" stroke-width=".21"/>
<path d="M57 35.5a7.5 7.5 0 0 1 4.9-1.8h120a7.5 7.5 0 0 1 7.5 7.5v47.2h-135v-47.2a7.5 7.5 0 0 1 2.6-5.7z" fill-rule="evenodd" fill="#003e6a" stroke="#231f20" stroke-width=".21"/>
<path d="M192.3 107.6h6.2M195.4 108.5v10.9" fill="none" stroke="#231f20" stroke-width=".21"/>
<g fill="#231f20">
<path d="M195 118.1h.9l-.5 2.2z"/>
<path d="M195.4 107.6l.5 2.2h-.9z"/>
</g>
<path d="M192.3 88.4h6.2M195.4 89.3v17.4M192.3 120.3h6.2M192.3 123.7h6.2M195.4 120.3v3.4" fill="none" stroke="#231f20" stroke-width=".21"/>
<g fill="#231f20">
<path d="M195.4 88.4l.5 2.2h-.9z"/>
<path d="M195 105.4h.9l-.5 2.2z"/>
</g>
<path d="M192.3 33.7h6.2M195.4 34.6v52.9" fill="none" stroke="#231f20" stroke-width=".21"/>
<g fill="#231f20">
<path d="M195 86.2h.9l-.5 2.2z"/>
<path d="M195.4 33.7l.5 2.2h-.9z"/>
</g>
<path d="M197.3 26.8h-3.7l-5.5 5.5" fill="none" stroke="#231f20" stroke-width=".21"/>
<path d="M188.7 31l.6 .7-1.8 1.2z" fill="#231f20"/>
<path d="M22 33.7h23.6M42.5 34.6v12M54.4 21.1v6.2M189.4 21.1v6.2M39.4 47.5h6.2M22 123.7h23.6" fill="none" stroke="#231f20" stroke-width=".21"/>
<g fill="#231f20">
<path d="M42.5 33.7l.5 2.2h-1z"/>
<path d="M42 45.3h1l-.5 2.2z"/>
</g>
<path d="M42.5 48.5v9.4" fill="none" stroke="#231f20" stroke-width=".21"/>
<g fill="#231f20">
<path d="M42 56.6h1l-.5 2.2z"/>
<path d="M42.5 47.5l.5 2.2h-1z"/>
</g>
<path d="M39.4 93.7h6.2M42.5 108.5v10.9" fill="none" stroke="#231f20" stroke-width=".21"/>
<g fill="#231f20">
<path d="M42 118.1h1l-.5 2.2z"/>
<path d="M42.5 107.5l.5 2.2h-1z"/>
</g>
<path d="M39.4 120.3h6.2M42.5 120.3v3.4M55.3 130.3h3.3M59.5 127.2v6.2" fill="none" stroke="#231f20" stroke-width=".21"/>
<g fill="#231f20">
<path d="M57.3 129.8l2.2 .5-2.2 .4z"/>
<path d="M54.4 130.3l2.2-.5v.9z"/>
</g>
<path d="M54.4 127.2v6.2M185.2 130.3h3.3M189.4 127.2v6.2" fill="none" stroke="#231f20" stroke-width=".21"/>
<g fill="#231f20">
<path d="M187.2 129.8l2.2 .5-2.2 .4z"/>
<path d="M184.3 130.3l2.2-.5v.9z"/>
</g>
<path d="M175 130.3h8.4M184.3 127.2v6.2" fill="none" stroke="#231f20" stroke-width=".21"/>
<g fill="#231f20">
<path d="M174.1 130.3l2.2-.5v.9z"/>
<path d="M182.1 129.8l2.2 .5-2.2 .4z"/>
</g>
<path d="M32 34.6v88.2M174.1 127.2v6.2" fill="none" stroke="#231f20" stroke-width=".21"/>
<g fill="#231f20">
<path d="M32 33.7l.5 2.2h-1z"/>
<path d="M31.5 121.5h1l-.5 2.2z"/>
</g>
<path d="M39.4 58.8h6.2M42.5 59.7v4.9" fill="none" stroke="#231f20" stroke-width=".21"/>
<g fill="#231f20">
<path d="M42.5 58.8l.5 2.2h-1z"/>
<path d="M42 63.3h1l-.5 2.2z"/>
</g>
<path d="M39.4 65.5h6.2M42.5 66.5v9.4" fill="none" stroke="#231f20" stroke-width=".21"/>
<g fill="#231f20">
<path d="M42 74.6h1l-.5 2.2z"/>
<path d="M42.5 65.5l.5 2.2h-1z"/>
</g>
<path d="M39.4 76.8h6.2M42.5 77.7v9.8M39.4 88.4h6.2" fill="none" stroke="#231f20" stroke-width=".21"/>
<g fill="#231f20">
<path d="M42.5 76.8l.5 2.2h-1z"/>
<path d="M42 86.2h1l-.5 2.2z"/>
</g>
<path d="M42.5 89.3v3.5" fill="none" stroke="#231f20" stroke-width=".21"/>
<g fill="#231f20">
<path d="M42 91.5h1l-.5 2.2z"/>
<path d="M42.5 88.4l.5 2.2h-1z"/>
</g>
<path d="M39.4 96.2h6.2M39.4 98.5h6.2M42.5 93.7v7.3M39.4 101h6.2M39.4 107.5h6.2M42.5 101.9v4.7" fill="none" stroke="#231f20" stroke-width=".21"/>
<g fill="#231f20">
<path d="M42.5 101l.5 2.2h-1z"/>
<path d="M42 105.3h1l-.5 2.2z"/>
</g>
<g font-size="15" fill="#fff">
<text x="98.9" y="58.8">Insert project</text>
<text x="126.6" y="76.8">title here</text>
</g>
<text font-size="8.5" fill="#fff" x="179.2" y="49.4">**</text>
<g font-size="6" fill="#fff">
<text x="245" y="108">Burnett River</text>
<text x="245.9" y="115.2">Stabilisation</text>
</g>
<text font-size="6" fill="#231f20" x="261.8" y="190.9">TC2209</text>
<g font-size="5.5" fill="#010202">
<text x="201.4" y="186.7">PROJECT</text>
<text x="184.6" y="193.4">CONSTRUCTION SIGN</text>
</g>
<g font-size="4.2" fill="#231f20">
<text x="98.1" y="183">APPROVED AS OFFICIAL TRAFFIC SIGN</text>
<text x="258.7" y="201.6">A</text>
</g>
<g font-size="3.7" fill="#231f20">
<text x="117.8" y="21.6">1800</text>
<text x="194.6" y="25.8">r100</text>
<text x="34.7" y="42">185</text>
<text x="34.7" y="54.5">150*</text>
<text x="36.8" y="63.5">90</text>
<text x="197.2" y="62.4">730</text>
<text x="34.7" y="72.5">150*</text>
<text x="22" y="80">1200</text>
<text x="34.7" y="83.9">155</text>
<text x="36.8" y="92.4">70</text>
<text x="32.9" y="98.7">30</text>
<text x="36.8" y="96.3">34*</text>
<text x="36.8" y="101.1">34*</text>
<text x="73.8" y="96.2">Proudly funded by the Queensland Government in association with the</text>
<text x="137.8" y="101">insert contributor names here</text>
<text x="197.2" y="99.3">255</text>
<text x="36.8" y="105.6">87</text>
<text x="34.7" y="115.2">170</text>
<text x="67.9" y="114.9">Contributor logo / logo’s</text>
<text x="197.2" y="115.3">170</text>
<text x="36.8" y="123.3">45</text>
<text x="197.2" y="123.4">45</text>
<text x="55" y="134.8">68</text>
<text x="176.2" y="134.8">136</text>
<text x="184.9" y="134.8">68</text>
</g>
<text font-size="3.6" fill="#010202" x="151.5" y="191.8">2/12/15</text>
<g font-size="3.5" fill="#231f20">
<text x="93.6" y="141.4">Notes:</text>
<text x="248.4" y="138.6">Example</text>
<text x="94.7" y="146.5">1. This construction sign should be used in accordance with requirements in the “Funding acknowledgement guide” and</text>
<text x="16.9" y="150.3">Colour Legend</text>
<text x="94.7" y="155.1">2. * Font to be MetaBold-Roman.</text>
<text x="99.7" y="150.4">read in conjunction with the “Funding Deed of Agreement”.</text>
<text x="27.1" y="156.9">Retroreflective white</text>
<text x="94.7" y="159">3. ** Insert appropriate project identification title.</text>
<text x="27.1" y="164.6">Pantone 2955</text>
<text x="94.7" y="162.9">4</text>
<text x="94.7" y="166.8">5. For details of Queensland Government logo refer to TC1233.</text>
<text x="100.3" y="162.9">Insert appropriate contributor/s name/s.</text>
<text x="27.1" y="171.7">Black</text>
<text x="94.7" y="170.7">6. Local council and other logos to be supplied by relevant authority.</text>
<text x="94.7" y="174.6">7. For road project signage refer to TC2208</text>
<text x="14" y="196.4">Designed</text>
<text x="40" y="196.4">Checked</text>
<text x="67" y="196.4">Scale</text>
<text x="97" y="196.4">PRINCIPAL ENGINEER</text>
<text x="154.3" y="197">Date</text>
<text x="14" y="200.8">TV 12/15</text>
<text x="40" y="200.8">DJ 12/15</text>
<text x="67" y="200.8">Not to Scale</text>
<text x="97" y="199.9">(Traffic Engineering)</text>
</g>
<text font-size="3" fill="#231f20" x="96.6" y="162.9">.</text>
<g font-size="2.5" fill="#231f20">
<text x="41.1" y="184.3">Department of Transport and Main Roads</text>
<text x="38.6" y="187.1">Infrastructure Management &amp; Delivery Division</text>
</g>
<g font-size="2" fill="#231f20">
<text x="185" y="99.3">#</text>
<text x="98.3" y="161.7">#</text>
</g>
<g font-size="1.5" fill="#231f20">
<text x="234.2" y="122.9">Proudly funded by the Queensland Government in association with the</text>
<text x="260.8" y="124.9">Bundaberg Regional Council</text>
</g>
</svg>
